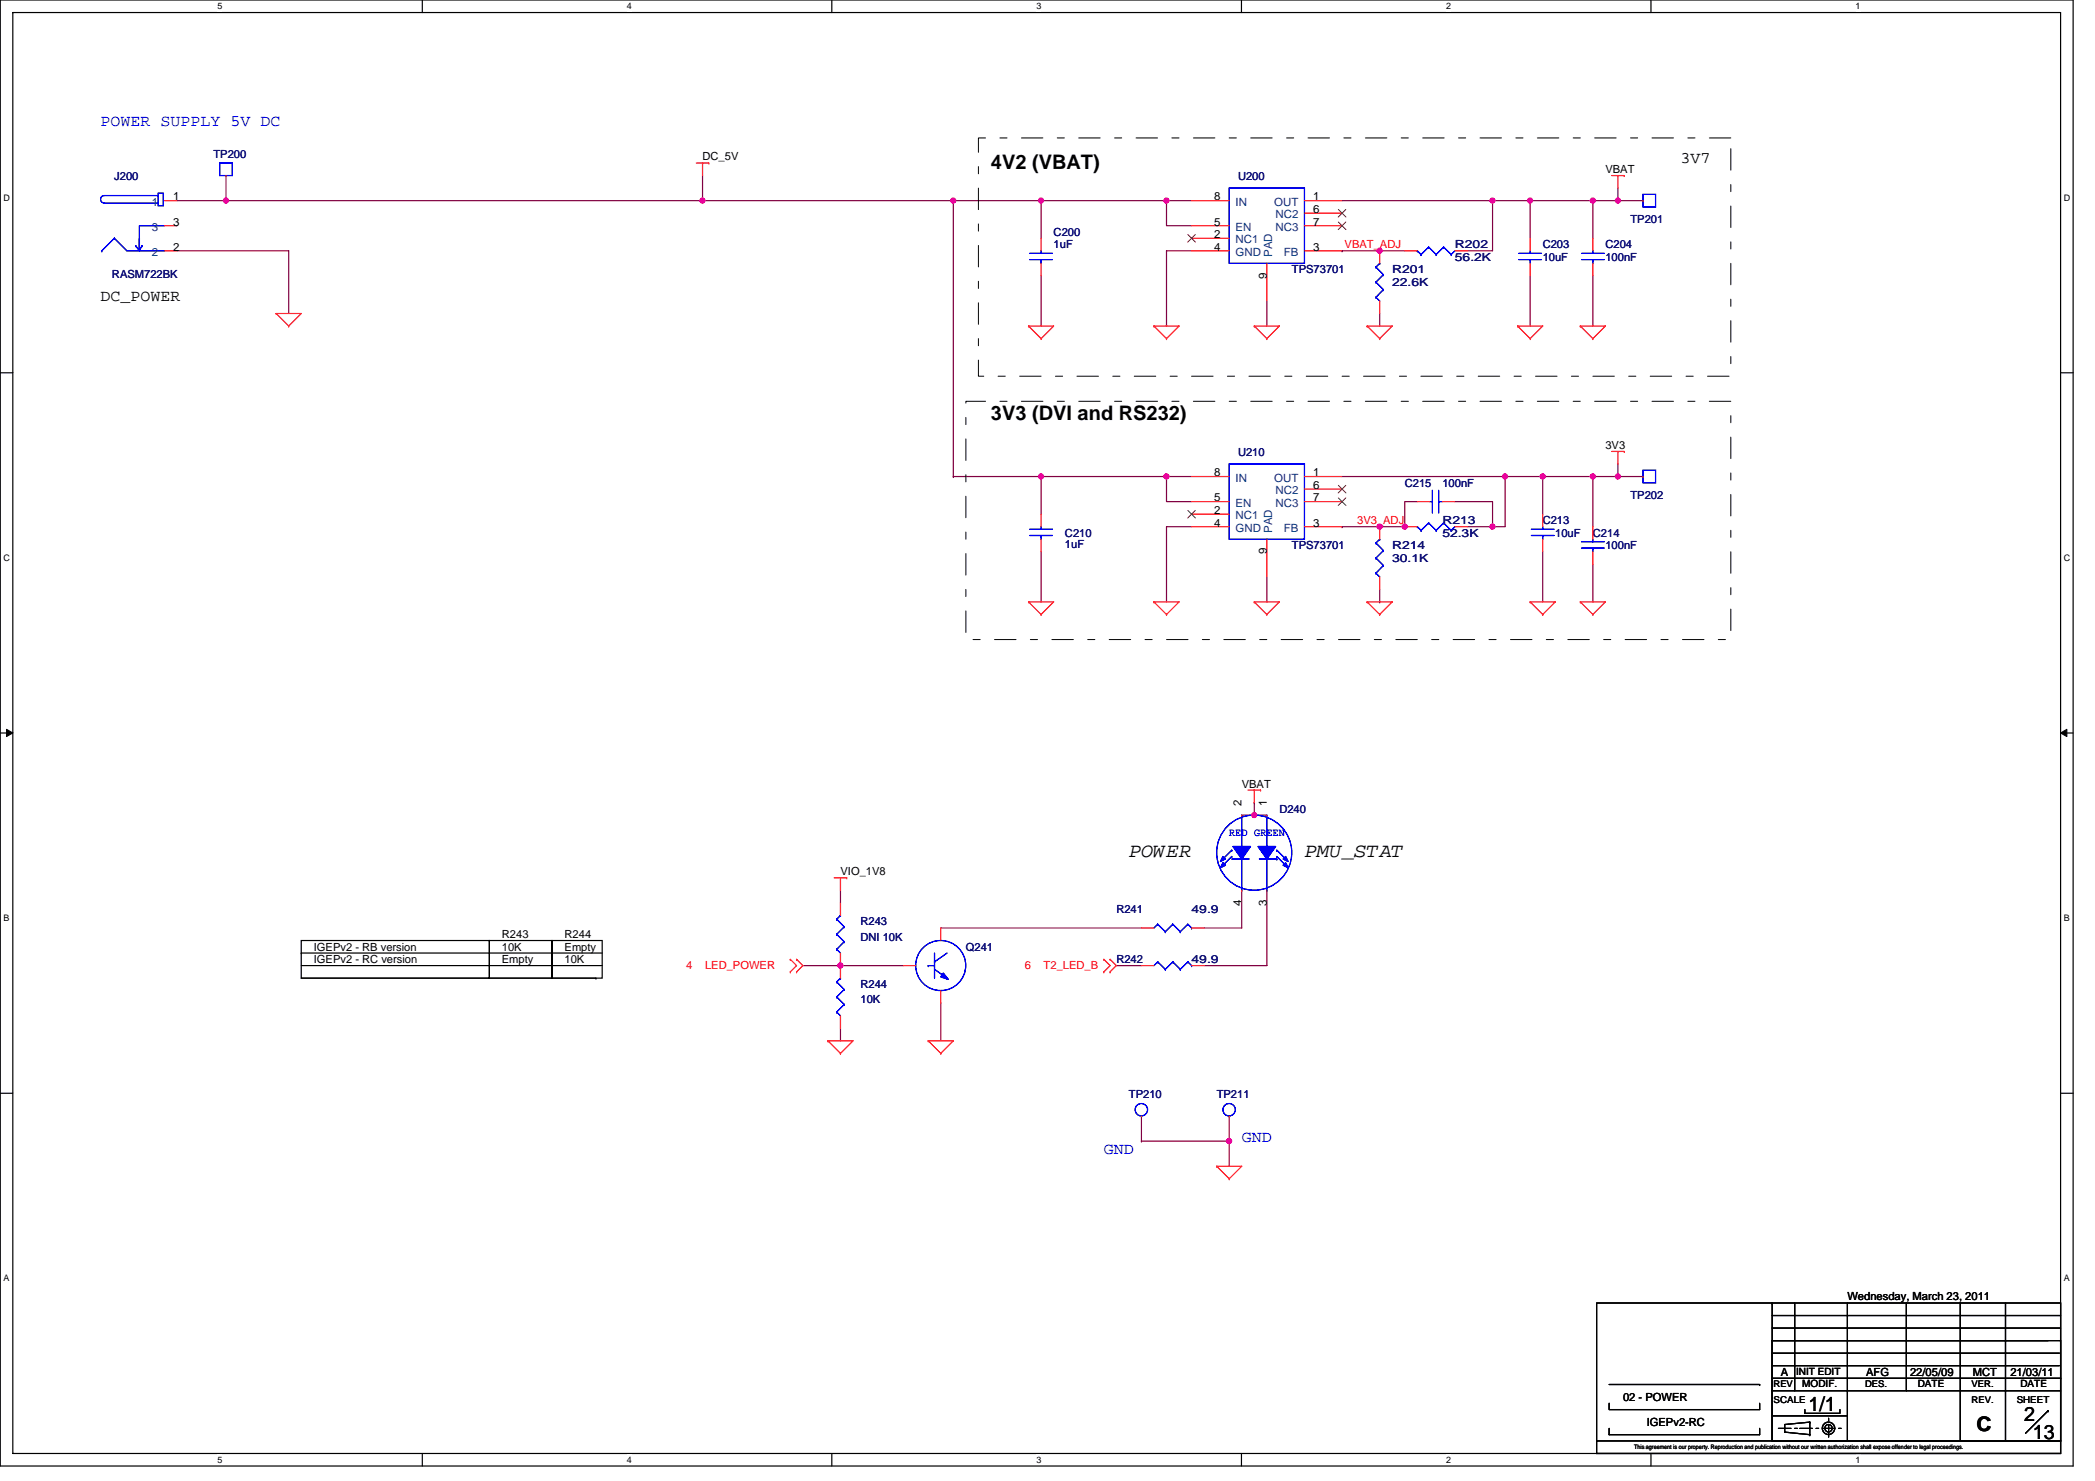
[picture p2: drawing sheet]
<svg xmlns="http://www.w3.org/2000/svg" width="297mm" height="210mm" viewBox="0 0 297 210" stroke-linecap="round" stroke-linejoin="round" font-family="sans-serif">
<path d="M0 0h293.9v207.9h-293.9zM1.8 1.8h290.4v204.3h-290.4z" fill="none" stroke="#000" stroke-width=".17"/>
<g fill="#fff">
<path d="M30.8 .2h.7v1.4h-.7z"/>
<path d="M30.8 206.3h.7v1.4h-.7z"/>
</g>
<path d="M59.9 0v1.8M59.9 206.1v1.8" fill="none" stroke="#000" stroke-width=".17"/>
<g fill="#fff">
<path d="M88.9 .2h.7v1.4h-.7z"/>
<path d="M88.9 206.3h.7v1.4h-.7z"/>
</g>
<path d="M117.9 0v1.8M117.9 206.1v1.8" fill="none" stroke="#000" stroke-width=".17"/>
<g fill="#fff">
<path d="M147 .2h.7v1.4h-.7z"/>
<path d="M147 206.3h.7v1.4h-.7z"/>
</g>
<path d="M176 0v1.8M176 206.1v1.8" fill="none" stroke="#000" stroke-width=".17"/>
<g fill="#fff">
<path d="M205 .2h.7v1.4h-.7z"/>
<path d="M205 206.3h.7v1.4h-.7z"/>
</g>
<path d="M234.1 0v1.8M234.1 206.1v1.8" fill="none" stroke="#000" stroke-width=".17"/>
<g fill="#fff">
<path d="M263.1 .2h.7v1.4h-.7z"/>
<path d="M263.1 206.3h.7v1.4h-.7z"/>
<path d="M.5 27.3h.9v1.4h-.9z"/>
<path d="M292.6 27.3h.9v1.4h-.9z"/>
<path d="M.5 78.4h.9v1.4h-.9z"/>
<path d="M292.6 78.4h.9v1.4h-.9z"/>
</g>
<path d="M0 52.9h1.8M292.2 52.9h1.7" fill="none" stroke="#000" stroke-width=".17"/>
<g fill="#fff">
<path d="M.5 129.5h.8v1.4h-.8z"/>
<path d="M292.6 129.5h.9v1.4h-.9z"/>
</g>
<path d="M0 103.9h1.8M292.2 103.9h1.7" fill="none" stroke="#000" stroke-width=".17"/>
<path d="M.9 103.4l.9 .5-.9 .5zM292.2 103.9l.8-.5v1z" fill="#000" stroke="#000" stroke-width=".14"/>
<g fill="#fff">
<path d="M.5 180.5h.8v1.4h-.8z"/>
<path d="M292.6 180.5h.9v1.4h-.9z"/>
</g>
<g fill="none" stroke="#000" stroke-width=".17">
<path d="M42.7 136.9h42.7M42.7 135.1h.1M42.7 138.7h41.8M42.7 135.1h42.7M42.7 133.3h26.7v5.4h-26.7zM69.4 133.3h8.9v5.4h-8.9zM78.3 133.3h7.1v5.4h-7.1zM84.5 138.7h.1M0 155h1.8M292.2 155h1.7M228.2 199v.9h21.3v-.9M228.2 196.3h21.3"/>
<path d="M249.5 196.3h.1M251.3 186.5h40.9M251.3 193.6h40.7M251.3 191.9h40.7M251.3 190.1h39.1M251.3 188.3h40.9M251.3 197.2h40.9M251.3 184.7h-24.9v19.6M251.3 184.7h.1M251.3 195.4h40.9M251.3 190.1h40.9v14.2h-40.9zM251.3 184.7h40.9v19.6h-40.9z"/>
<path d="M254.5 184.7v12.5M255.9 199.9v.5h5v-.5M261.9 184.7v19.6M270.3 184.7v12.5M277.9 184.7v19.6M284.3 184.7v19.6M292.2 195.4h.1M226.4 204.3h65.8v1.8h-65.8zM228.2 202.5v.9h21.3v-.9M251.3 200.7h10.6M252.2 202.5h1.7M254.5 202.5h.3"/>
<path d="M255.2 202.5h1.8M256.6 201.6h.1M256.6 203.4h.1M256.6 201.6l-3.6 .4v1.1l3.6 .3M256.6 201.6v1.8M257.5 202.5h.3M258.4 202.5h1.8M259.3 201.1v.3M259.3 202h.1M259.3 202v1.8M260.7 202.5h.3M290.4 200h.1"/>
<path d="M290.4 200l-3.2 3.2"/>
<circle cx="259.2" cy="202.5" r=".53"/>
<circle cx="259.3" cy="202.5" r=".88"/>
</g>
<g fill="none" stroke="#800040" stroke-width=".17">
<path d="M25.1 35.6h15.8v8.8M25.1 28.4h6.9M32 24.9v3.5M32 28.4h.1M32 28.4h103.2M99.6 28.4h.1M99.6 24.9v3.5M135.2 28.4h.1M135.2 28.4h12.4M135.2 28.4v39.2M147.6 28.4v5.4M147.6 28.4h.1"/>
<path d="M147.6 39.1v7.1M147.6 28.4h17.8M165.4 28.4v3.6h3.5M165.4 28.4h3.5M168.9 35.6h-3.5v10.6M190.3 28.4h21.3M190.3 35.6h.1M190.3 35.6h8.9M195.6 35.6h.1M211.6 28.4v7.2h-3.5M211.6 28.4h.1M211.6 28.4h14.2"/>
<path d="M217 28.4h.1M217 28.4v5.4M217 39.1v7.1M225.8 28.4v5.4M225.8 39.1v7.1M225.8 28.4h3.6M229.4 26.7v1.7M229.4 28.4h.1M229.4 28.4h3.6M179.6 42.7v3.5M195.6 44.4v1.8M135.2 67.6h.1"/>
<path d="M135.2 67.6h30.2M147.6 67.6v5.3M147.6 67.6h.1M147.6 78.2v7.1M165.4 67.6v3.5h3.5M165.4 67.6h3.5M168.9 74.7h-3.5v10.6M190.3 74.7h.1M190.3 67.6h23.1M190.3 74.7h8.9M195.6 74.7h.1M199.2 74.7h.1"/>
<path d="M201 71.1h-1.8v3.6M206.3 71.1h5.3v3.6h-3.5M211.6 74.7h.1M213.4 67.6v7.1h-1.8M213.4 67.6h.1M213.4 67.6h16M218.7 67.6h.1M218.7 67.6v5.3M218.7 78.2v7.1M225.8 67.6v7.1M225.8 67.6h.1M229.4 67.6h3.6"/>
<path d="M229.4 65.8v1.8M179.6 81.8v3.5M195.6 85.3h.1M195.6 83.6v1.7M225.8 80v5.3M176.1 115.6h1.7M177.8 113.8h.1M177.8 115.6h1.8M177.8 113.8v1.8M113.8 136.9h5.4M119.2 136.9h.1M119.2 126.2v1.8"/>
<path d="M119.2 136.9h8.9M133.4 131.6h28.4M158.3 136.9h3.5M176.1 126.2v5.4h-5.4M179.6 126.2v10.7h-8.9M119.2 145.8v1.8M133.4 142.2v5.4M161.8 158.2v3.6M174.3 158.2v3.6M161.8 161.8h.1M161.8 161.8h12.5M174.3 161.8v3.6"/>
</g>
<g fill="#f0f" stroke="#f0f" stroke-width=".17">
<circle cx="177.8" cy="115.6" r=".35"/>
<circle cx="174.3" cy="161.8" r=".35"/>
<circle cx="225.8" cy="28.4" r=".35"/>
<circle cx="216.9" cy="28.4" r=".35"/>
<circle cx="165.4" cy="28.4" r=".35"/>
<circle cx="147.6" cy="28.4" r=".35"/>
<circle cx="195.6" cy="35.5" r=".35"/>
<circle cx="211.6" cy="28.4" r=".35"/>
<circle cx="147.6" cy="67.6" r=".35"/>
<circle cx="225.8" cy="67.6" r=".35"/>
<circle cx="218.7" cy="67.6" r=".35"/>
<circle cx="165.4" cy="67.6" r=".35"/>
<circle cx="195.6" cy="74.7" r=".35"/>
<circle cx="211.6" cy="74.7" r=".35"/>
<circle cx="213.4" cy="67.6" r=".35"/>
<circle cx="229.4" cy="67.6" r=".35"/>
<circle cx="229.4" cy="28.4" r=".35"/>
<circle cx="135.2" cy="28.4" r=".35"/>
<circle cx="99.6" cy="28.4" r=".35"/>
<circle cx="32" cy="28.4" r=".35"/>
<circle cx="119.2" cy="136.9" r=".35"/>
<circle cx="199.2" cy="74.7" r=".35"/>
</g>
<g fill="none" stroke="#f00" stroke-width=".17">
<path d="M23.3 35.6h1.8M23.3 28.4h1.8M23.3 32h1.8M32 24.9h.1M98.7 23.1h1.8M99.6 23.1v1.8M100.5 23.1h.1M147.6 33.8v1.8M147.6 37.3v1.8M168.9 35.6h5.4M168.9 28.4h5.4M168.9 32h5.4"/>
<path d="M168.9 33.8h5.4M179.6 37.3v5.4M185 35.6h5.3M185 28.4h5.3M185 32h5.3M185 30.2h5.3M195.6 35.6v1.7M199.2 35.6h1.8M206.3 35.6h1.8M217 33.8v1.8M217 37.3v1.8M225.8 33.8v1.8"/>
<path d="M225.8 37.3v1.8M228.5 24.9h1.8M229.4 24.9v1.8M230.3 24.9h.1M233 28.4h.1M39.2 44.4h3.5l-1.8 1.8M39.2 44.4h.1M39.2 44.4l1.7 1.8M40.9 46.2h.1M145.8 46.2h3.6l-1.8 1.8M145.8 46.2h.1M145.8 46.2l1.8 1.8"/>
<path d="M147.6 48h.1M163.6 46.2h3.6l-1.8 1.8M163.6 46.2h.1M163.6 46.2l1.8 1.8M165.4 48h.1M177.8 46.2h3.6l-1.8 1.8M177.8 46.2h.1M177.8 46.2l1.8 1.8M179.6 48h.1M193.8 46.2h3.6l-1.8 1.8M193.8 46.2h.1M193.8 46.2l1.8 1.8"/>
<path d="M195.6 48h.1M195.6 42.7v1.7M215.2 46.2h3.5l-1.7 1.8M215.2 46.2h.1M215.2 46.2l1.8 1.8M217 48h.1M224.1 46.2h3.5l-1.8 1.8M224.1 46.2h.1M224.1 46.2l1.7 1.8M225.8 48h.1M147.6 72.9v1.8M147.6 76.5v1.7"/>
<path d="M168.9 71.1h5.4M168.9 67.6h5.4M168.9 74.7h5.4M168.9 72.9h5.4M179.6 76.5v5.3M185 71.1h5.3M185 67.6h5.3M185 74.7h5.3M185 69.3h5.3M195.6 74.7v1.8M199.2 74.7h1.8M201 71.1h1.7"/>
<path d="M204.5 71.1h1.8M206.3 74.7h1.8M218.7 72.9v1.8M218.7 76.5v1.7M225.8 74.7v1.8M225.8 78.2v1.8M228.5 64h1.8M229.4 64v1.8M230.3 64h.1M233 67.6h.1M145.8 85.3h3.6l-1.8 1.8M145.8 85.3h.1"/>
<path d="M145.8 85.3l1.8 1.8M147.6 87.1h.1M163.6 85.3h3.6l-1.8 1.8M163.6 85.3h.1M163.6 85.3l1.8 1.8M165.4 87.1h.1M177.8 85.3h3.6l-1.8 1.8M177.8 85.3h.1M177.8 85.3l1.8 1.8M179.6 87.1h.1M193.8 85.3h3.6l-1.8 1.8M193.8 85.3h.1"/>
<path d="M193.8 85.3l1.8 1.8M195.6 87.1h.1M195.6 81.8v1.8M217 85.3h3.5l-1.8 1.8M217 85.3h.1M217 85.3l1.7 1.8M218.7 87.1h.1M224.1 85.3h3.5l-1.8 1.8M224.1 85.3h.1M224.1 85.3l1.7 1.8M225.8 87.1h.1M176.1 115.6h.1"/>
<path d="M177 112h1.7M177.8 112v1.8M178.7 112h.1M179.6 115.6h.1M112.1 137.8h.1M112.1 136h.1M112.1 136l.8 .9-.8 .9M112.9 136h.1M112.9 137.8h.1M112.9 136l.9 .9-.9 .9M118.3 124.5h1.8M119.2 124.5v1.7"/>
<path d="M119.2 128v1.8M119.2 135.1v3.6M120.1 124.5h.1M128.1 136.9h1.7M133.4 131.6v1.7M156.5 137.8h.1M156.5 136h.1M156.5 136l.9 .9-.9 .9M157.4 136h.1M157.4 137.8h.1M157.4 136l.9 .9-.9 .9M161.8 136.9h1.8"/>
<path d="M161.8 131.6h1.8M168.9 136.9h1.8M168.9 131.6h1.8M176.1 126.2h.1M179.6 126.2h.1M117.4 147.6h3.5l-1.7 1.8M117.4 147.6h.1M117.4 147.6l1.8 1.8M119.2 149.4h.1M119.2 144v1.8M131.6 147.6h3.6l-1.8 1.8M131.6 147.6h.1"/>
<path d="M131.6 147.6l1.8 1.8M133.4 149.4h.1M133.4 140.5v1.7M161.8 158.2h.1M174.3 158.2h.1M172.5 165.4h3.6l-1.8 1.7M172.5 165.4h.1M172.5 165.4l1.8 1.7M174.3 167.1h.1"/>
</g>
<path d="M138.7 19.6h106.7v33.7h-106.7zM136.9 56.9h108.5v33.8h-108.5z" fill="none" stroke="#000" stroke-width=".14" stroke-dasharray="3 2 1 2"/>
<g fill="none" stroke="#00f" stroke-width=".17">
<path d="M14.4 35.6h.1M14.8 28.8h7.6M16.2 33.8l1.8 1.8h5.3M16.2 33.8h.1M16.2 33.8l-1.8 1.8M19.2 34.8h.1M19.2 34.8l.6 .8 .3-.8M20.1 34.8h.1M22.4 27.4h.8v1.8h-.8zM22.4 27.7h-7.6a.53 .53 0 0 0-.5 .5 .53 .53 0 0 0 .5 .6M23.3 32h-3.5v3.6v-1.8M31.2 23.1h1.7v1.8h-1.7z"/>
<path d="M146 36.8h3.2M146 35.9h3.2M147.6 35.6v.3M147.6 36.8h.1M147.6 36.8v.5M174.3 26.7h10.7v10.6h-10.7zM195.1 37.9h.1M195.1 37.9l1 1M195.6 37.3h.1M195.6 37.3l-.5 .6M196.1 38.9h.1M196.1 38.9l-1 1.1"/>
<path d="M201 35.6h.1M201 35.6l.5 .5M201.5 36.1h.1M202.6 35h.1M202.6 35l1 1.1M202.6 35l-1.1 1.1M203.6 36.1h.1M204.7 35h.1M204.7 35l1.1 1.1M204.7 35l-1.1 1.1M205.8 36.1h.1M206.3 35.6l-.5 .5"/>
<path d="M215.3 36.8h3.3M215.3 35.9h3.3M217 35.6v.3M217 36.8h.1M217 36.8v.5M224.2 36.8h3.3M224.2 35.9h3.3M225.8 35.6v.3M225.8 36.8h.1M225.8 36.8v.5M233 27.6h1.7v1.7h-1.7zM195.1 42.1h.1"/>
<path d="M195.1 40h.1M195.1 42.1l.5 .6M195.1 40l1 1.1M196.1 41.1h.1M196.1 41.1l-1 1M146 75.9h3.2M146 75h3.2M147.6 74.7v.3M147.6 75.9h.1M147.6 75.9v.6M174.3 65.8h10.7v10.7h-10.7zM195.1 79.1h.1"/>
<path d="M195.1 77h.1M195.1 79.1l1 1.1M195.1 77l1 1.1M195.6 76.5h.1M195.6 76.5l-.5 .5M196.1 78.1h.1M196.1 78.1l-1 1M201 74.7h.1M201 74.7l.5 .5M201.5 75.2h.1M202.6 74.1h.1M202.6 74.1l1 1.1"/>
<path d="M202.6 74.1l-1.1 1.1M202.7 71.1h.4M203.1 69.5v3.2M203.6 75.2h.1M204 69.5v3.2M204 71.1h.1M204 71.1h.5M204.7 74.1h.1M204.7 74.1l1.1 1.1M204.7 74.1l-1.1 1.1M205.8 75.2h.1M206.3 74.7l-.5 .5"/>
<path d="M217.1 75.9h3.2M217.1 75h3.2M218.7 74.7v.3M218.7 75.9h.1M218.7 75.9v.6M224.2 77.7h3.3M224.2 76.8h3.3M225.8 76.5v.3M225.8 77.7h.1M225.8 77.7v.5M233 66.7h1.7v1.8h-1.7zM195.1 81.3h.1"/>
<path d="M195.1 81.3l.5 .5M196.1 80.2h.1M196.1 80.2l-1 1.1M176.1 115.6v10.6M179.6 115.6v10.6M118.6 139.2h.1M118.6 134.6h.1M118.6 132.5h.1M118.6 130.3h.1M118.6 139.2l1.1 1.1M118.6 134.6l.6 .5M118.6 132.5l1.1 1"/>
<path d="M118.6 130.3l1.1 1.1M119.2 138.7h.1M119.2 129.8h.1M119.2 138.7l-.6 .5M119.2 129.8l-.6 .5M119.7 133.5h.1M119.7 131.4h.1M119.7 133.5l-1.1 1.1M119.7 131.4l-1.1 1.1M131.6 136.9h.1M131.6 136.9h.9M132.5 136.4h.1"/>
<path d="M132.5 135.1v3.6M132.5 137.4l1.8 1.3M134.3 138.7h.1M134.3 135.1l-1.8 1.3M164.1 131h.1M164.1 136.4h.1M164.1 131l-.5 .6M164.1 131l1.1 1.1M164.1 136.4l-.5 .5M164.1 136.4l1.1 1M165.2 132.1h.1M165.2 137.4h.1"/>
<path d="M166.3 131h.1M166.3 136.4h.1M166.3 131l-1.1 1.1M166.3 131l1 1.1M166.3 136.4l-1.1 1M166.3 136.4l1 1M167.3 132.1h.1M167.3 137.4h.1M168.4 131h.1M168.4 136.4h.1M168.4 131l-1.1 1.1M168.4 131l.5 .6"/>
<path d="M168.4 136.4l-1.1 1M168.4 136.4l.5 .5M168.9 131.6h.1M168.9 136.9h.1M174.6 121.8h2.5M174.6 120.5h.1M174.6 121.4h.1M174.6 120.5l-1 1.1M174.6 121.4l-1 1.1M178.6 121.8h2.4M179.6 126.2h.1M181 121.4h.1"/>
<path d="M181 120.5h.1M181 121.8h.1M181 121.4l1.1 1.1M181 120.5l1.1 1.1M118.6 143.5h.1M118.6 141.4h.1M118.6 143.5l.6 .5M118.6 141.4l1.1 1M119.7 142.4h.1M119.7 140.3h.1M119.7 142.4l-1.1 1.1M119.7 140.3l-1.1 1.1"/>
<circle cx="133.4" cy="136.9" r="3.5"/>
<circle cx="177.8" cy="120.9" r="5.3"/>
<circle cx="161.8" cy="157.3" r=".88"/>
<circle cx="174.3" cy="157.3" r=".88"/>
</g>
<g fill="#00f" stroke="#00f" stroke-width=".17">
<path d="M133.7 138l.7 .9-1-.4z" fill-rule="evenodd"/>
<path d="M133.7 138l.7 .9-1-.4z" fill-rule="evenodd"/>
<path d="M174.8 120h2.5l-1.2 1.8z" fill-rule="evenodd"/>
<path d="M173.4 121.4l.4 .4-.8 .4z" fill-rule="evenodd"/>
<path d="M173.4 122.3l.4 .4-.8 .3z" fill-rule="evenodd"/>
<path d="M181.9 122.7l.4-.4 .3 .7z" fill-rule="evenodd"/>
<path d="M178.4 120h2.5l-1.3 1.8z" fill-rule="evenodd"/>
<path d="M181.9 121.8l.4-.4 .3 .8z" fill-rule="evenodd"/>
<path d="M174.8 120h2.5l-1.2 1.8z" fill-rule="evenodd"/>
<path d="M173.4 121.4l.4 .4-.8 .4z" fill-rule="evenodd"/>
<path d="M173.4 122.3l.4 .4-.8 .3z" fill-rule="evenodd"/>
<path d="M181.9 122.7l.4-.4 .3 .7z" fill-rule="evenodd"/>
<path d="M178.4 120h2.5l-1.3 1.8z" fill-rule="evenodd"/>
<path d="M181.9 121.8l.4-.4 .3 .8z" fill-rule="evenodd"/>
</g>
<path d="M168.4 33.3l1.1 1M169.5 33.3l-1.1 1M189.8 29.7l1 1.1M189.8 31.5l1 1.1M190.8 29.7l-1.1 1.1M190.8 31.5l-1.1 1.1M168.4 72.4l1.1 1M169.5 72.4l-1.1 1M189.8 68.8l1 1.1M189.8 70.6l1 1.1M190.8 68.8l-1.1 1.1M190.8 70.6l-1.1 1.1" fill="none" stroke="#804000" stroke-width=".14"/>
<g font-size="2.8">
<text x="140.5" y="24">4V2 (VBAT)</text>
<text x="140.5" y="59.5">3V3 (DVI and RS232)</text>
<text x="160.1" y="121.5">POWER</text>
<text x="184.9" y="121.5">PMU_STAT</text>
<text x="256.4" y="200.1">1/1</text>
<text x="280.2" y="202.8">C</text>
<text x="287" y="201.5">2</text>
<text x="288.2" y="204">13</text>
</g>
<g font-size="2.3" fill="#00f">
<text x="14.3" y="17.8">POWER SUPPLY 5V DC</text>
<text x="176.1" y="161.9">GND</text>
<text x="156.5" y="163.6">GND</text>
</g>
<g font-size="2.3">
<text x="238.3" y="23.2">3V7</text>
<text x="14.3" y="42.7">DC_POWER</text>
</g>
<g font-size="1.6" fill="#000080">
<text x="30.3" y="22.4">TP200</text>
<text x="16.2" y="25.6">J200</text>
<text x="175.5" y="25.6">U200</text>
<text x="149.4" y="33.4">C200</text>
<text x="149.4" y="35.2">1uF</text>
<text x="206.3" y="35.2">R202</text>
<text x="218.7" y="35.2">C203</text>
<text x="227.6" y="35.2">C204</text>
<text x="231.2" y="31.6">TP201</text>
<text x="15.9" y="39.5">RASM722BK</text>
<text x="183.2" y="38.8">TPS73701</text>
<text x="197.4" y="38.8">R201</text>
<text x="197.4" y="40.5">22.6K</text>
<text x="206.3" y="37">56.2K</text>
<text x="218.7" y="37">10uF</text>
<text x="227.6" y="37">100nF</text>
<text x="175.5" y="64.7">U210</text>
<text x="199.2" y="69">C215</text>
<text x="204.5" y="69">100nF</text>
<text x="231.2" y="70.8">TP202</text>
<text x="151" y="76.1">C210</text>
<text x="151" y="77.7">1uF</text>
<text x="183.2" y="77.9">TPS73701</text>
<text x="197.4" y="77.9">R214</text>
<text x="204.5" y="74.3">R213</text>
<text x="204.5" y="76.1">52.3K</text>
<text x="218.7" y="74.3">C213</text>
<text x="220.5" y="76.1">10uF</text>
<text x="225.8" y="76.1">C214</text>
<text x="227.6" y="77.9">100nF</text>
<text x="197.4" y="79.7">30.1K</text>
<text x="181.4" y="115.2">D240</text>
<text x="122" y="131.2">R243</text>
<text x="158.3" y="129.4">R241</text>
<text x="168.9" y="129.4">49.9</text>
<text x="122" y="133.4">DNI 10K</text>
<text x="136.9" y="134.8">Q241</text>
<text x="158.3" y="136.5">R242</text>
<text x="168.9" y="136.5">49.9</text>
<text x="122" y="140.1">R244</text>
<text x="122" y="142.2">10K</text>
<text x="160.1" y="155.7">TP210</text>
<text x="172.5" y="155.7">TP211</text>
</g>
<g font-size="1.6">
<text x="99.6" y="22.8">DC_5V</text>
<text x="24.6" y="28.4">1</text>
<text x="172.1" y="28.4">8</text>
<text x="186.2" y="28.4">1</text>
<text x="227.6" y="24.5">VBAT</text>
<text x="24.6" y="32">3</text>
<text x="24.6" y="35.5">2</text>
<text x="172.1" y="32">5</text>
<text x="172.1" y="35.5">4</text>
<text x="172.1" y="33.8">2</text>
<text x="186.2" y="30.2">6</text>
<text x="186.2" y="32">7</text>
<text x="186.2" y="35.5">3</text>
<text x="179.6" y="39.5" transform="rotate(-90 179.6 39.5)">9</text>
<text x="227.6" y="63.6">3V3</text>
<text x="172.1" y="67.5">8</text>
<text x="172.1" y="71.1">5</text>
<text x="186.2" y="69.3">6</text>
<text x="186.2" y="71.1">7</text>
<text x="186.2" y="67.5">1</text>
<text x="172.1" y="74.7">4</text>
<text x="172.1" y="72.9">2</text>
<text x="186.2" y="74.7">3</text>
<text x="179.6" y="78.6" transform="rotate(-90 179.6 78.6)">9</text>
<text x="176.1" y="111.7">VBAT</text>
<text x="176" y="114.3" transform="rotate(-90 176 114.3)">2</text>
<text x="179.6" y="114.3" transform="rotate(-90 179.6 114.3)">1</text>
<text x="119.2" y="124.1">VIO_1V8</text>
<text x="176" y="128.4" transform="rotate(-90 176 128.4)">4</text>
<text x="179.6" y="128.4" transform="rotate(-90 179.6 128.4)">3</text>
<text x="44.5" y="134.8">IGEPv2 - RB version</text>
<text x="44.5" y="136.5">IGEPv2 - RC version</text>
<text x="71.2" y="136.5">Empty</text>
<text x="71.2" y="133">R243</text>
<text x="71.2" y="134.8">10K</text>
<text x="80" y="134.8">Empty</text>
<text x="80" y="133">R244</text>
<text x="80" y="136.5">10K</text>
<text x="261.9" y="184.4">Wednesday, March 23, 2011</text>
<text x="252.5" y="195.1">A</text>
<text x="264.6" y="195.1">AFG</text>
<text x="270.8" y="195.1">22/05/09</text>
<text x="279.7" y="195.1">MCT</text>
<text x="285" y="195.1">21/03/11</text>
<text x="230.1" y="198.6">02 - POWER</text>
<text x="233.5" y="202.2">IGEPv2-RC</text>
</g>
<g font-size="1.6" fill="#004080">
<text x="21.5" y="29.2">1</text>
<text x="175.2" y="29.2">IN</text>
<text x="180.7" y="29.2">OUT</text>
<text x="21.5" y="32.7">3</text>
<text x="175.2" y="32.7">EN</text>
<text x="175.2" y="34.5">NC1</text>
<text x="180.8" y="30.9">NC2</text>
<text x="180.8" y="32.7">NC3</text>
<text x="21.5" y="36.3">2</text>
<text x="175.2" y="36.3">GND</text>
<text x="180.4" y="36.4" transform="rotate(-90 180.4 36.4)">PAD</text>
<text x="182" y="36.3">FB</text>
<text x="175.2" y="68.3">IN</text>
<text x="175.2" y="71.8">EN</text>
<text x="180.7" y="68.3">OUT</text>
<text x="180.8" y="70.1">NC2</text>
<text x="180.8" y="71.8">NC3</text>
<text x="175.2" y="75.4">GND</text>
<text x="175.2" y="73.6">NC1</text>
<text x="180.4" y="75.6" transform="rotate(-90 180.4 75.6)">PAD</text>
<text x="182" y="75.4">FB</text>
</g>
<g font-size="1.6" fill="#f00">
<text x="190.6" y="35.2">VBAT_ADJ</text>
<text x="192.4" y="74.3">3V3_ADJ</text>
<text x="97.3" y="137.4">4</text>
<text x="100" y="137.4">LED_POWER</text>
<text x="145.3" y="137.4">6</text>
<text x="148" y="137.4">T2_LED_B</text>
</g>
<text font-size="1.6" fill="#00f" x="174.3" y="118.6">RED GREEN</text>
<g font-size="1.4">
<text x="254.7" y="194.9">INIT EDIT</text>
<text x="255.5" y="196.7">MODIF.</text>
<text x="271.9" y="196.7">DATE</text>
<text x="286.5" y="196.7">DATE</text>
</g>
<g font-size="1.3">
<text x="30.8" y="1.3">5</text>
<text x="88.9" y="1.3">4</text>
<text x="147" y="1.3">3</text>
<text x="205" y="1.3">2</text>
<text x="263.1" y="1.3">1</text>
<text x=".5" y="28.4">D</text>
<text x="292.6" y="28.4">D</text>
<text x=".5" y="79.5">C</text>
<text x="292.6" y="79.5">C</text>
<text x=".5" y="130.6">B</text>
<text x="292.6" y="130.6">B</text>
<text x=".5" y="181.7">A</text>
<text x="292.6" y="181.7">A</text>
<text x="251.5" y="196.6">REV</text>
<text x="264.4" y="196.6">DES.</text>
<text x="279.5" y="196.6">VER.</text>
<text x="251.5" y="198.9">SCALE</text>
<text x="279.5" y="198.9">REV.</text>
<text x="285.9" y="198.9">SHEET</text>
<text x="30.8" y="207.4">5</text>
<text x="88.9" y="207.4">4</text>
<text x="147" y="207.4">3</text>
<text x="205" y="207.4">2</text>
<text x="263.1" y="207.4">1</text>
</g>
<text font-size=".9" x="231.7" y="205.4">This agreement is our property. Reproduction and publication without our written authorization shall expose offender to legal proceedings.</text>
</svg>
